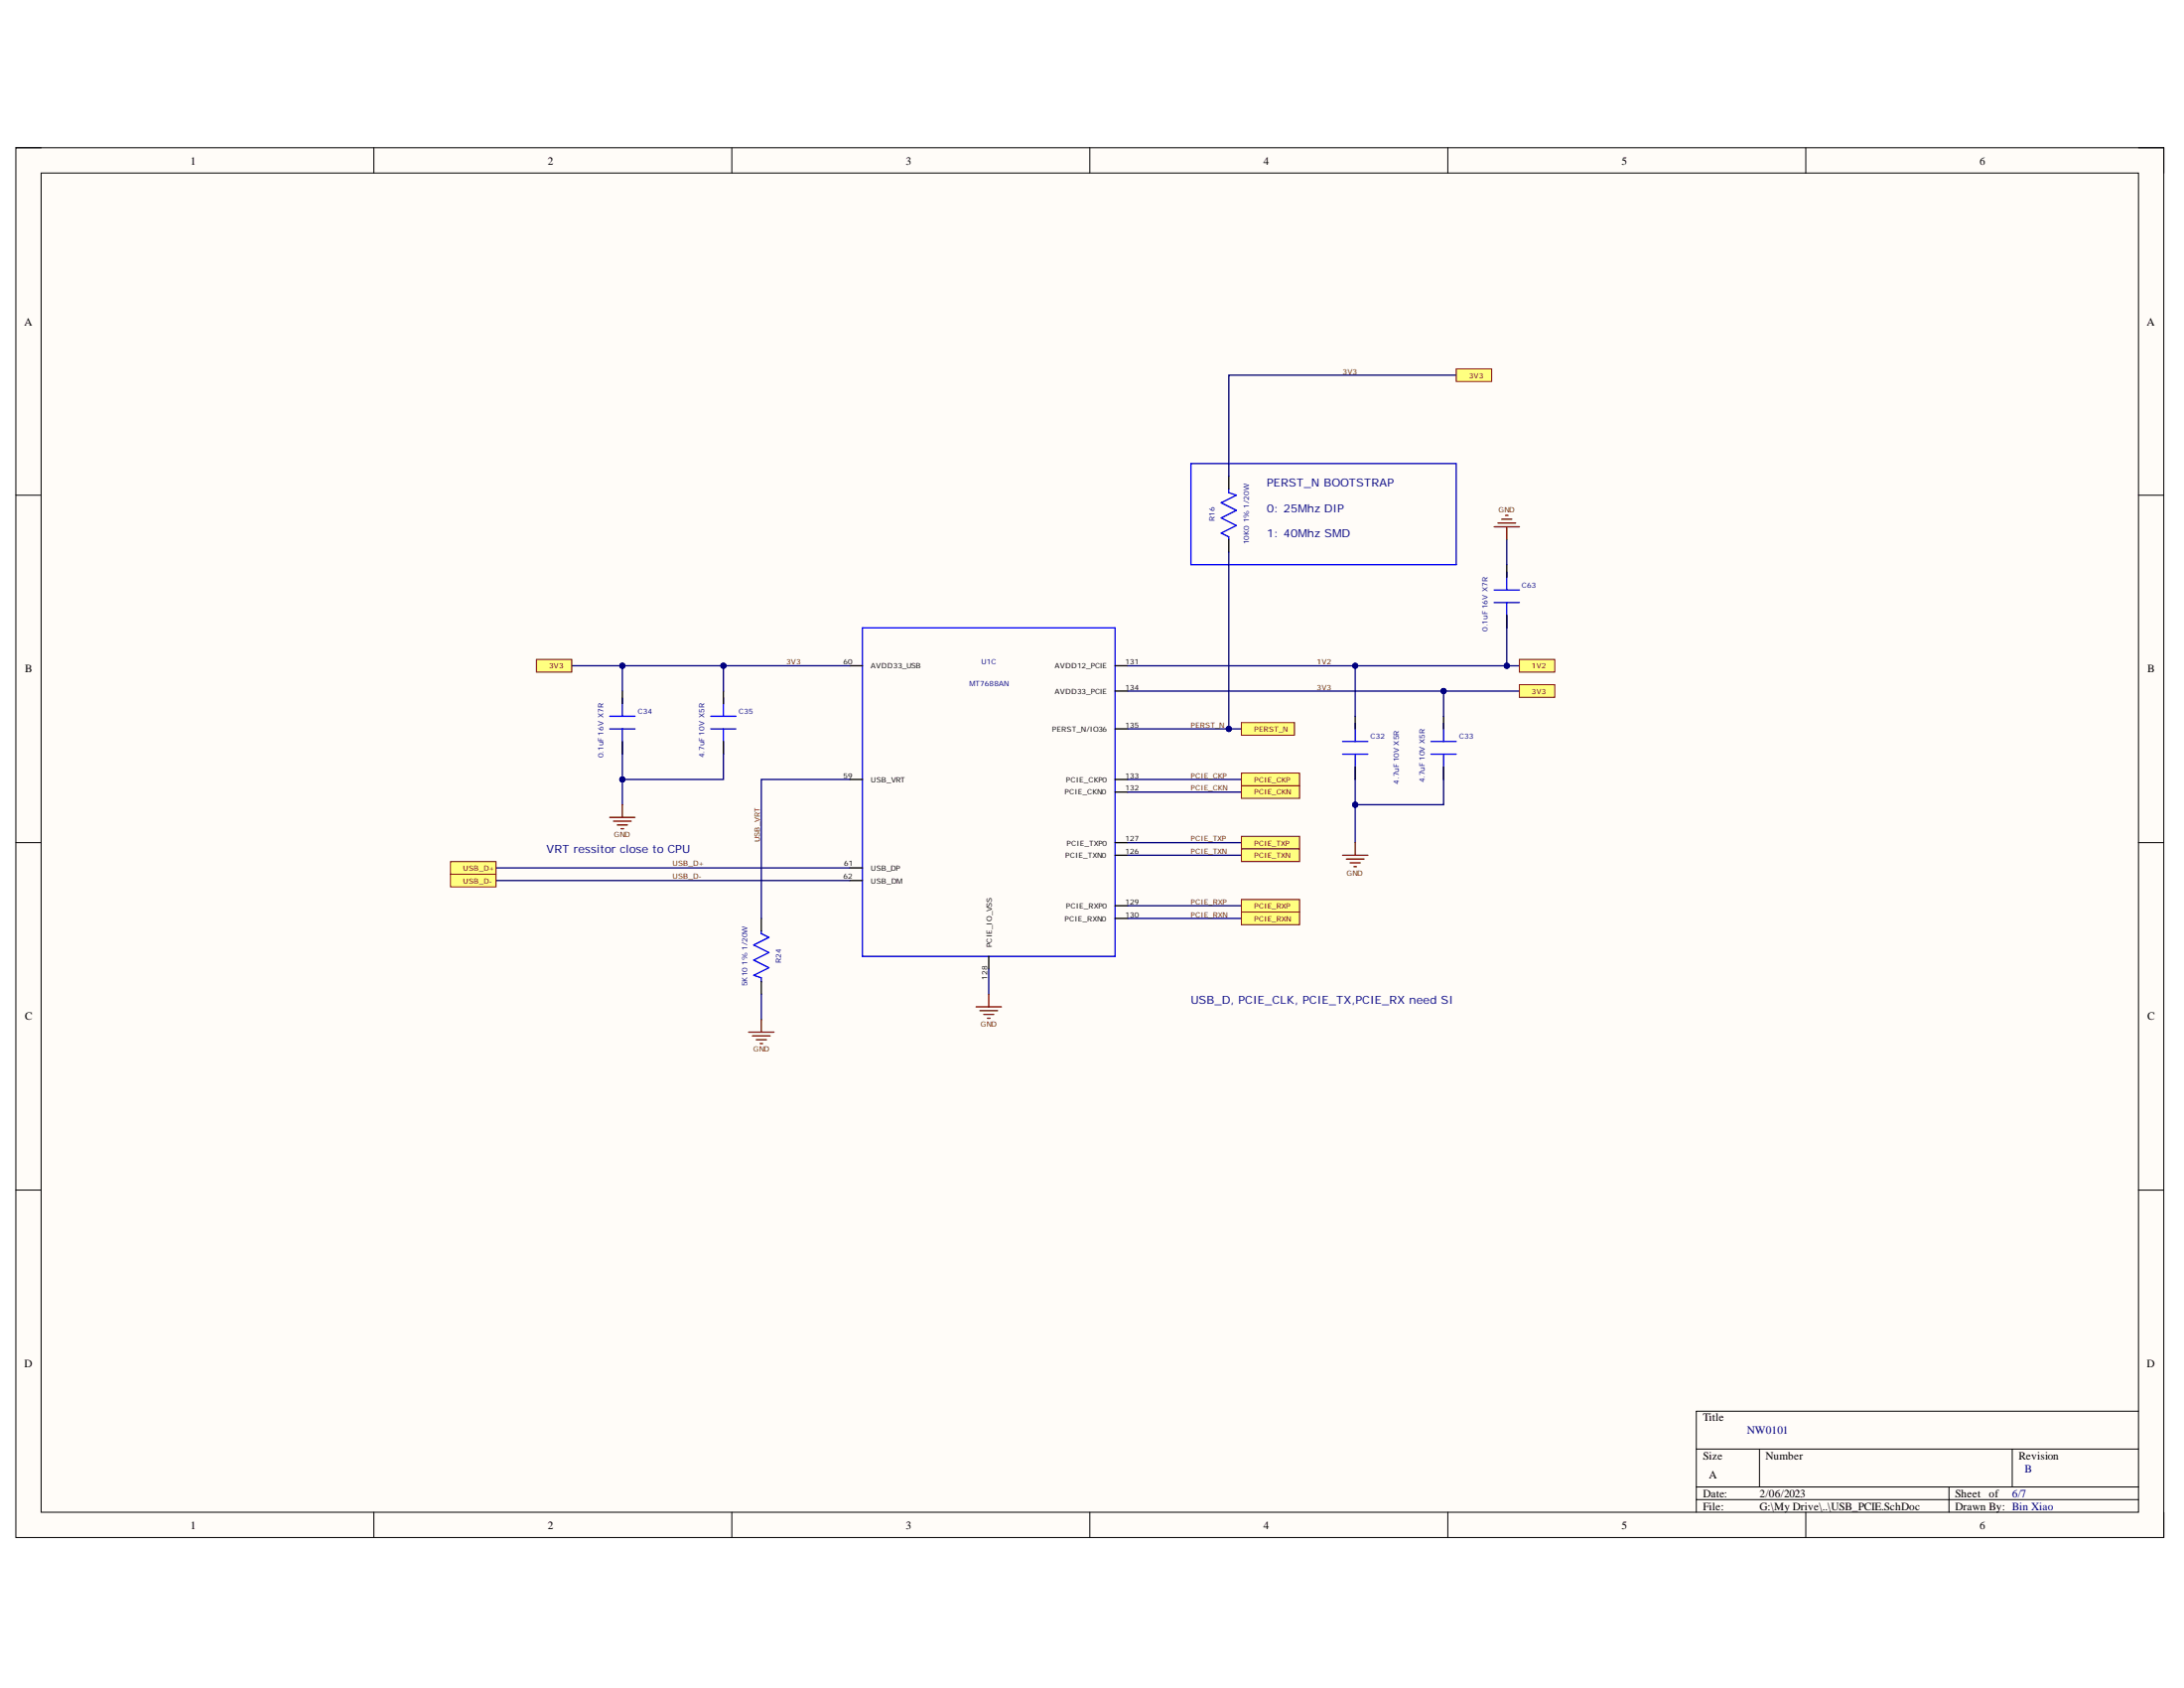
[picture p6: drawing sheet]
<svg xmlns="http://www.w3.org/2000/svg" width="279mm" height="216mm" viewBox="0 0 279 216" stroke-linecap="round" stroke-linejoin="round" font-family="sans-serif">
<path d="M2 18.9h274.8v177.8h-274.8z" fill-rule="evenodd" fill="#fffcf8"/>
<path d="M2 18.9h274.8v177.8h-274.8z" fill="none" stroke="#000" stroke-width=".13"/>
<path d="M5.3 22.1h268.3v171.3h-268.3z" fill-rule="evenodd" fill="#fffcf8"/>
<g fill="none" stroke="#000" stroke-width=".13">
<path d="M2 18.9h3.3M47.8 18.9v3.2M93.6 18.9v3.2M139.4 18.9v3.2M185.2 18.9v3.2M231 18.9v3.2M273.6 18.9h3.2v3.2M5.3 22.1h268.3v171.3h-268.3zM2 63.3h3.3M273.6 63.3h3.2M2 107.8h3.3M273.6 107.8h3.2"/>
<path d="M2 152.2h3.3M273.6 152.2h3.2M47.8 193.4v3.3M93.6 193.4v3.3M139.4 193.4v3.3M185.2 193.4v3.3M217 185.3h56.6M217 190.2h56.6M217 191.8h56.6M225.1 185.3v4.9M231 193.4v3.3M249.3 190.2v3.2"/>
<path d="M257.4 185.3v4.9M273.6 180.5h-56.6v12.9M276.8 193.4v3.3"/>
</g>
<g fill="none" stroke="#00f" stroke-width=".17">
<path d="M152.4 59.3h33.9v12.9h-33.9zM157.2 62.5v.5l1 .3-2 1 2 1-2 .9 2 1-2 1 1 .5v.3M191.1 75.5h3.3M191.1 77.1h3.3M192.8 73.1v2.4M192.8 77.1v3.2M78 91.6h3.2M78 93.2h3.2M79.6 89.3v2.3M79.6 93.2v3.3M90.9 91.6h3.3M90.9 93.2h3.3"/>
<path d="M92.5 89.3v2.3M92.5 93.2v3.3M110.3 80.3h32.4v42h-32.4zM171.8 94.8h3.2M171.8 96.5h3.2M173.4 92.5v2.3M173.4 96.5v3.2M183.1 94.8h3.2M183.1 96.5h3.2M184.7 92.5v2.3M184.7 96.5v3.2M97.4 119.1v.3l1 .5-2 1 2 .9-2 1 2 1-2 .9 1 .4v.5"/>
</g>
<g fill="none" stroke="#000" stroke-width=".17">
<path d="M157.2 60.9v1.6M157.2 69v1.6M192.8 72.2v1.6M192.8 78.7v1.6M79.6 88.4v1.6M79.6 94.8v1.7M92.5 88.4v1.6M92.5 94.8v1.7M108.7 99.7h1.6M108.7 85.2h1.6M142.7 99.7h1.6M142.7 85.2h1.6"/>
<path d="M142.7 88.4h1.6M142.7 93.2h1.6M173.4 91.6v1.6M173.4 98.1v1.6M184.7 91.6v1.6M184.7 98.1v1.6M97.4 117.5v1.6M108.7 111h1.6M108.7 112.6h1.6M142.7 109.4h1.6M142.7 107.8h1.6M142.7 115.9h1.6"/>
<path d="M142.7 117.5h1.6M142.7 101.3h1.6M97.4 125.6v1.6M126.5 122.3v1.6"/>
</g>
<path d="M184.7 99.7v3.2h-11.3M126.5 123.9v3.3" fill="none" stroke="#000080" stroke-width=".17"/>
<circle cx="173.4" cy="102.9" r=".32" fill="#000080"/>
<circle cx="173.4" cy="102.9" r=".32" fill="none" stroke="#000080" stroke-width=".13"/>
<path d="M173.4 99.7v3.2" fill="none" stroke="#000080" stroke-width=".17"/>
<circle cx="173.4" cy="102.9" r=".32" fill="#000080"/>
<circle cx="173.4" cy="102.9" r=".32" fill="none" stroke="#000080" stroke-width=".13"/>
<path d="M173.4 102.9v4.9" fill="none" stroke="#000080" stroke-width=".17"/>
<circle cx="173.4" cy="102.9" r=".32" fill="#000080"/>
<circle cx="173.4" cy="102.9" r=".32" fill="none" stroke="#000080" stroke-width=".13"/>
<path d="M92.5 96.5v3.2h-12.9" fill="none" stroke="#000080" stroke-width=".17"/>
<circle cx="79.6" cy="99.7" r=".32" fill="#000080"/>
<circle cx="79.6" cy="99.7" r=".32" fill="none" stroke="#000080" stroke-width=".13"/>
<path d="M79.6 96.5v3.2" fill="none" stroke="#000080" stroke-width=".17"/>
<circle cx="79.6" cy="99.7" r=".32" fill="#000080"/>
<circle cx="79.6" cy="99.7" r=".32" fill="none" stroke="#000080" stroke-width=".13"/>
<path d="M79.6 99.7v3.2" fill="none" stroke="#000080" stroke-width=".17"/>
<circle cx="79.6" cy="99.7" r=".32" fill="#000080"/>
<circle cx="79.6" cy="99.7" r=".32" fill="none" stroke="#000080" stroke-width=".13"/>
<path d="M186.3 48h-29.1v12.9M192.8 69v3.2M92.5 85.2h16.2M144.3 99.7h14.5M97.4 127.2v3.2" fill="none" stroke="#000080" stroke-width=".17"/>
<circle cx="92.5" cy="85.2" r=".32" fill="#000080"/>
<circle cx="92.5" cy="85.2" r=".32" fill="none" stroke="#000080" stroke-width=".13"/>
<path d="M79.6 85.2v3.2" fill="none" stroke="#000080" stroke-width=".17"/>
<circle cx="79.6" cy="85.2" r=".32" fill="#000080"/>
<circle cx="79.6" cy="85.2" r=".32" fill="none" stroke="#000080" stroke-width=".13"/>
<path d="M73.1 85.2h6.5" fill="none" stroke="#000080" stroke-width=".17"/>
<circle cx="79.6" cy="85.2" r=".32" fill="#000080"/>
<circle cx="79.6" cy="85.2" r=".32" fill="none" stroke="#000080" stroke-width=".13"/>
<path d="M92.5 85.2v3.2" fill="none" stroke="#000080" stroke-width=".17"/>
<circle cx="92.5" cy="85.2" r=".32" fill="#000080"/>
<circle cx="92.5" cy="85.2" r=".32" fill="none" stroke="#000080" stroke-width=".13"/>
<path d="M79.6 85.2h12.9" fill="none" stroke="#000080" stroke-width=".17"/>
<circle cx="92.5" cy="85.2" r=".32" fill="#000080"/>
<circle cx="92.5" cy="85.2" r=".32" fill="none" stroke="#000080" stroke-width=".13"/>
<circle cx="79.6" cy="85.2" r=".32" fill="#000080"/>
<circle cx="79.6" cy="85.2" r=".32" fill="none" stroke="#000080" stroke-width=".13"/>
<path d="M184.7 88.4v3.2" fill="none" stroke="#000080" stroke-width=".17"/>
<circle cx="184.7" cy="88.4" r=".32" fill="#000080"/>
<circle cx="184.7" cy="88.4" r=".32" fill="none" stroke="#000080" stroke-width=".13"/>
<path d="M184.7 88.4h9.7" fill="none" stroke="#000080" stroke-width=".17"/>
<circle cx="184.7" cy="88.4" r=".32" fill="#000080"/>
<circle cx="184.7" cy="88.4" r=".32" fill="none" stroke="#000080" stroke-width=".13"/>
<path d="M144.3 93.2h12.9" fill="none" stroke="#000080" stroke-width=".17"/>
<circle cx="157.2" cy="93.2" r=".32" fill="#000080"/>
<circle cx="157.2" cy="93.2" r=".32" fill="none" stroke="#000080" stroke-width=".13"/>
<path d="M157.2 70.6v22.6" fill="none" stroke="#000080" stroke-width=".17"/>
<circle cx="157.2" cy="93.2" r=".32" fill="#000080"/>
<circle cx="157.2" cy="93.2" r=".32" fill="none" stroke="#000080" stroke-width=".13"/>
<path d="M157.2 93.2h1.6" fill="none" stroke="#000080" stroke-width=".17"/>
<circle cx="157.2" cy="93.2" r=".32" fill="#000080"/>
<circle cx="157.2" cy="93.2" r=".32" fill="none" stroke="#000080" stroke-width=".13"/>
<path d="M108.7 99.7h-11.3v17.8M144.3 85.2h48.5" fill="none" stroke="#000080" stroke-width=".17"/>
<circle cx="173.4" cy="85.2" r=".32" fill="#000080"/>
<circle cx="173.4" cy="85.2" r=".32" fill="none" stroke="#000080" stroke-width=".13"/>
<circle cx="192.8" cy="85.2" r=".32" fill="#000080"/>
<circle cx="192.8" cy="85.2" r=".32" fill="none" stroke="#000080" stroke-width=".13"/>
<path d="M192.8 80.3v4.9" fill="none" stroke="#000080" stroke-width=".17"/>
<circle cx="192.8" cy="85.2" r=".32" fill="#000080"/>
<circle cx="192.8" cy="85.2" r=".32" fill="none" stroke="#000080" stroke-width=".13"/>
<path d="M192.8 85.2h1.6" fill="none" stroke="#000080" stroke-width=".17"/>
<circle cx="192.8" cy="85.2" r=".32" fill="#000080"/>
<circle cx="192.8" cy="85.2" r=".32" fill="none" stroke="#000080" stroke-width=".13"/>
<path d="M63.5 111h45.2M63.5 112.6h45.2M144.3 101.3h14.5M144.3 107.8h14.5M144.3 109.4h14.5M144.3 115.9h14.5M144.3 117.5h14.5" fill="none" stroke="#000080" stroke-width=".17"/>
<path d="M186.3 47.2h4.5v1.6h-4.5z" fill-rule="evenodd" fill="#ffff80"/>
<path d="M186.3 47.2h4.5v1.6h-4.5z" fill="none" stroke="#800000" stroke-width=".13"/>
<path d="M194.4 87.6h4.5v1.6h-4.5z" fill-rule="evenodd" fill="#ffff80"/>
<path d="M194.4 87.6h4.5v1.6h-4.5z" fill="none" stroke="#800000" stroke-width=".13"/>
<path d="M194.4 84.3h4.5v1.7h-4.5z" fill-rule="evenodd" fill="#ffff80"/>
<path d="M194.4 84.3h4.5v1.7h-4.5z" fill="none" stroke="#800000" stroke-width=".13"/>
<path d="M68.6 84.3h4.5v1.7h-4.5z" fill-rule="evenodd" fill="#ffff80"/>
<path d="M68.6 84.3h4.5v1.7h-4.5z" fill="none" stroke="#800000" stroke-width=".13"/>
<g fill="none" stroke="#800000" stroke-width=".17">
<path d="M78 104.5h3.2M78.5 105h2.2M79 105.5h1.3M79.5 106h.3M79.6 102.9v1.6M171.8 109.4h3.2M172.2 109.9h2.3M172.7 110.4h1.3M173.2 110.9h.3M173.4 107.8v1.6M124.9 128.8h3.2M125.4 129.3h2.2"/>
<path d="M125.8 129.7h1.3M126.3 130.2h.4M126.5 127.2v1.6"/>
</g>
<path d="M57.6 110.2h5.9v1.6h-5.9z" fill-rule="evenodd" fill="#ffff80"/>
<path d="M57.6 110.2h5.9v1.6h-5.9z" fill="none" stroke="#800000" stroke-width=".13"/>
<path d="M57.6 111.8h5.9v1.6h-5.9z" fill-rule="evenodd" fill="#ffff80"/>
<path d="M57.6 111.8h5.9v1.6h-5.9z" fill="none" stroke="#800000" stroke-width=".13"/>
<path d="M95.8 132h3.2M96.3 132.5h2.2M96.8 133h1.2M97.2 133.5h.4M97.4 130.4v1.6" fill="none" stroke="#800000" stroke-width=".17"/>
<path d="M158.8 98.9h7.5v1.6h-7.5z" fill-rule="evenodd" fill="#ffff80"/>
<path d="M158.8 98.9h7.5v1.6h-7.5z" fill="none" stroke="#800000" stroke-width=".13"/>
<path d="M158.8 100.5h7.5v1.6h-7.5z" fill-rule="evenodd" fill="#ffff80"/>
<path d="M158.8 100.5h7.5v1.6h-7.5z" fill="none" stroke="#800000" stroke-width=".13"/>
<path d="M158.8 107h7.5v1.6h-7.5z" fill-rule="evenodd" fill="#ffff80"/>
<path d="M158.8 107h7.5v1.6h-7.5z" fill="none" stroke="#800000" stroke-width=".13"/>
<path d="M158.8 108.6h7.5v1.6h-7.5z" fill-rule="evenodd" fill="#ffff80"/>
<path d="M158.8 108.6h7.5v1.6h-7.5z" fill="none" stroke="#800000" stroke-width=".13"/>
<path d="M158.8 115h7.5v1.7h-7.5z" fill-rule="evenodd" fill="#ffff80"/>
<path d="M158.8 115h7.5v1.7h-7.5z" fill="none" stroke="#800000" stroke-width=".13"/>
<path d="M158.8 116.7h7.5v1.6h-7.5z" fill-rule="evenodd" fill="#ffff80"/>
<path d="M158.8 116.7h7.5v1.6h-7.5z" fill="none" stroke="#800000" stroke-width=".13"/>
<path d="M158.8 92.4h6.8v1.6h-6.8z" fill-rule="evenodd" fill="#ffff80"/>
<path d="M158.8 92.4h6.8v1.6h-6.8z" fill="none" stroke="#800000" stroke-width=".13"/>
<path d="M191.1 67.4h3.3M191.6 66.9h2.3M192.1 66.4h1.3M192.6 65.9h.3M192.8 67.4v1.6" fill="none" stroke="#800000" stroke-width=".17"/>
<path d="M144.3 88.4h40.4" fill="none" stroke="#000080" stroke-width=".17"/>
<circle cx="184.7" cy="88.4" r=".32" fill="#000080"/>
<circle cx="184.7" cy="88.4" r=".32" fill="none" stroke="#000080" stroke-width=".13"/>
<path d="M173.4 85.2v6.4" fill="none" stroke="#000080" stroke-width=".17"/>
<circle cx="173.4" cy="85.2" r=".32" fill="#000080"/>
<circle cx="173.4" cy="85.2" r=".32" fill="none" stroke="#000080" stroke-width=".13"/>
<g font-size="1.4">
<text x="24.3" y="21">1</text>
<text x="70.1" y="21">2</text>
<text x="115.9" y="21">3</text>
<text x="161.6" y="21">4</text>
<text x="207.5" y="21">5</text>
<text x="253.3" y="21">6</text>
<text x="3.1" y="41.7">A</text>
<text x="274.7" y="41.7">A</text>
<text x="3.2" y="86">B</text>
<text x="274.7" y="86">B</text>
<text x="3.2" y="130.5">C</text>
<text x="274.7" y="130.5">C</text>
<text x="3.1" y="174.9">D</text>
<text x="274.7" y="174.9">D</text>
<text x="217.8" y="181.8">Title</text>
<text x="217.8" y="186.7">Size</text>
<text x="217.8" y="191.5">Date:</text>
<text x="218.6" y="189">A</text>
<text x="225.1" y="191.5">2/06/2023</text>
<text x="225.9" y="186.7">Number</text>
<text x="250.1" y="191.5">Sheet</text>
<text x="254.5" y="191.5">of</text>
<text x="258.3" y="186.7">Revision</text>
<text x="24.3" y="195.6">1</text>
<text x="70.1" y="195.6">2</text>
<text x="115.9" y="195.6">3</text>
<text x="161.6" y="195.6">4</text>
<text x="207.5" y="195.6">5</text>
<text x="217.8" y="193.1">File:</text>
<text x="225.1" y="193.1">G:\My Drive\..\USB_PCIE.SchDoc</text>
<text x="250.1" y="193.1">Drawn By: Bin Xiao</text>
<text x="253.3" y="195.6">6</text>
</g>
<g font-size="1.4" fill="#000080">
<text x="162.1" y="65.5">0: 25Mhz DIP</text>
<text x="162.1" y="62.2">PERST_N BOOTSTRAP</text>
<text x="162.1" y="68.7">1: 40Mhz SMD</text>
<text x="69.9" y="109.1">VRT ressitor close to CPU</text>
<text x="152.3" y="128.5">USB_D, PCIE_CLK, PCIE_TX,PCIE_RX need SI</text>
<text x="223.5" y="183.4">NW0101</text>
<text x="257.4" y="191.5">6/7</text>
<text x="259" y="188.3">B</text>
</g>
<g font-size=".9" fill="#800000">
<text x="171.8" y="47.8">3V3</text>
<text x="187.9" y="48.3">3V3</text>
<text x="191.7" y="65.6">GND</text>
<text x="70.2" y="85.5">3V3</text>
<text x="100.6" y="84.9">3V3</text>
<text x="168.5" y="88.2">3V3</text>
<text x="168.5" y="84.9">1V2</text>
<text x="196" y="88.7">3V3</text>
<text x="196" y="85.5">1V2</text>
<text x="152.3" y="93">PERST_N</text>
<text x="160.4" y="93.6">PERST_N</text>
<text x="152.3" y="99.5">PCIE_CKP</text>
<text x="152.3" y="101.2">PCIE_CKN</text>
<text x="160.4" y="100.1">PCIE_CKP</text>
<text x="160.4" y="101.7">PCIE_CKN</text>
<text x="78.5" y="107.1">GND</text>
<text x="97.2" y="107.7" transform="rotate(-90 97.2 107.7)">USB_VRT</text>
<text x="152.3" y="107.6">PCIE_TXP</text>
<text x="59.3" y="111.4">USB_D+</text>
<text x="59.3" y="113">USB_D-</text>
<text x="86.1" y="110.8">USB_D+</text>
<text x="86.1" y="112.4">USB_D-</text>
<text x="152.3" y="109.2">PCIE_TXN</text>
<text x="160.4" y="108.2">PCIE_TXP</text>
<text x="160.4" y="109.8">PCIE_TXN</text>
<text x="172.3" y="112">GND</text>
<text x="152.3" y="115.7">PCIE_RXP</text>
<text x="152.3" y="117.3">PCIE_RXN</text>
<text x="160.4" y="116.2">PCIE_RXP</text>
<text x="160.4" y="117.9">PCIE_RXN</text>
<text x="125.5" y="131.3">GND</text>
<text x="96.4" y="134.5">GND</text>
</g>
<g font-size=".9" fill="#000080">
<text x="155.4" y="66.7" transform="rotate(-90 155.4 66.7)">R16</text>
<text x="159.8" y="69.6" transform="rotate(-90 159.8 69.6)">10K0</text>
<text x="159.8" y="66.8" transform="rotate(-90 159.8 66.8)">1% 1/20W</text>
<text x="194.7" y="75.1">C63</text>
<text x="190.3" y="80.8" transform="rotate(-90 190.3 80.8)">0.1uF 16V X7R</text>
<text x="124" y="87.7">MT7688AN</text>
<text x="125.5" y="84.9">U1C</text>
<text x="81.6" y="91.3">C34</text>
<text x="94.5" y="91.3">C35</text>
<text x="175.3" y="94.5">C32</text>
<text x="186.7" y="94.5">C33</text>
<text x="77.2" y="96.9" transform="rotate(-90 77.2 96.9)">0.1uF 16V X7R</text>
<text x="90.1" y="96.9" transform="rotate(-90 90.1 96.9)">4.7uF 10V X5R</text>
<text x="179" y="100.3" transform="rotate(-90 179 100.3)">4.7uF 10V X5R</text>
<text x="182.3" y="100.1" transform="rotate(-90 182.3 100.1)">4.7uF 10V X5R</text>
<text x="95.6" y="123.5" transform="rotate(-90 95.6 123.5)">1% 1/20W</text>
<text x="99.9" y="123.2" transform="rotate(-90 99.9 123.2)">R24</text>
<text x="95.6" y="126.2" transform="rotate(-90 95.6 126.2)">5K10</text>
</g>
<g font-size=".9">
<text x="107.9" y="84.9">60</text>
<text x="111.4" y="85.5">AVDD33_USB</text>
<text x="134.9" y="85.5">AVDD12_PCIE</text>
<text x="134.9" y="88.7">AVDD33_PCIE</text>
<text x="144" y="84.9">131</text>
<text x="144" y="88.2">134</text>
<text x="134.6" y="93.6">PERST_N/IO36</text>
<text x="144" y="93">135</text>
<text x="107.9" y="99.5">59</text>
<text x="111.4" y="100.1">USB_VRT</text>
<text x="136.2" y="101.7">PCIE_CKN0</text>
<text x="136.4" y="100.1">PCIE_CKP0</text>
<text x="144" y="101.2">132</text>
<text x="144" y="99.5">133</text>
<text x="144" y="107.6">127</text>
<text x="107.9" y="112.4">62</text>
<text x="108" y="110.8">61</text>
<text x="111.4" y="111.4">USB_DP</text>
<text x="111.4" y="113">USB_DM</text>
<text x="136.3" y="109.8">PCIE_TXN0</text>
<text x="136.4" y="108.2">PCIE_TXP0</text>
<text x="144" y="109.2">126</text>
<text x="136.2" y="117.9">PCIE_RXN0</text>
<text x="136.4" y="116.2">PCIE_RXP0</text>
<text x="144" y="115.7">129</text>
<text x="144" y="117.3">130</text>
<text x="126.3" y="125.3" transform="rotate(-90 126.3 125.3)">128</text>
<text x="126.9" y="121.2" transform="rotate(-90 126.9 121.2)">PCIE_IO_VSS</text>
</g>
</svg>
